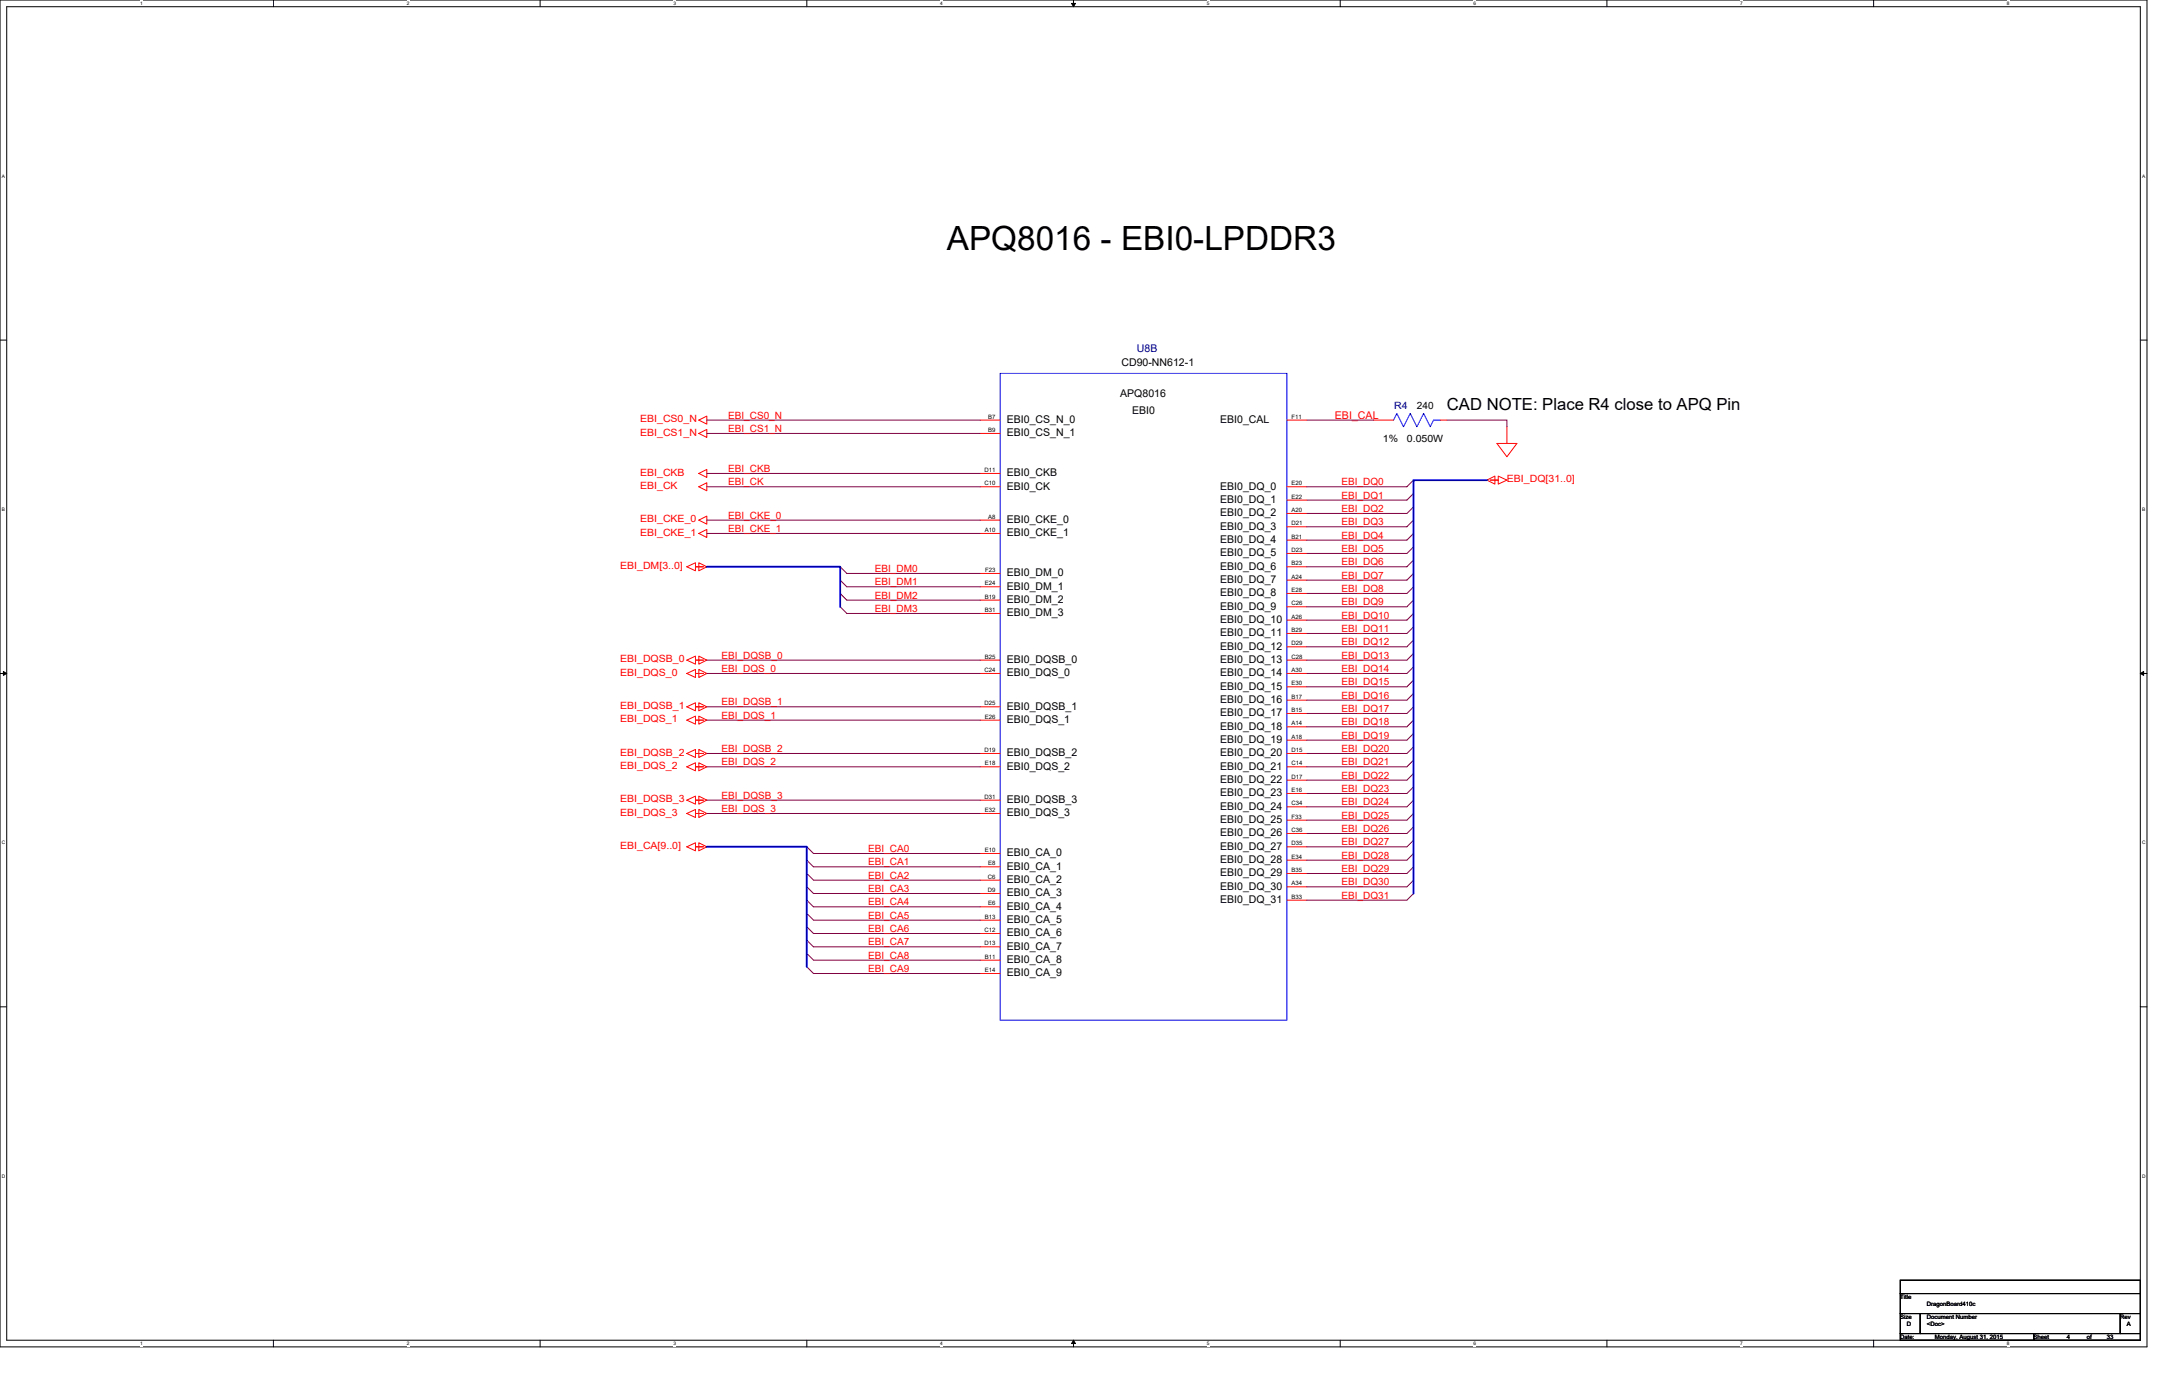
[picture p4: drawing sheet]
<svg xmlns="http://www.w3.org/2000/svg" width="864mm" height="559mm" viewBox="0 0 864 559" stroke-linecap="round" stroke-linejoin="round" font-family="sans-serif">
<path d="M0 0h858.8v538.8h-858.8zM2.7 2.7h853.4v533.4h-853.4z" fill="none" stroke="#000" stroke-width=".4"/>
<g fill="#fff">
<path d="M56 .3h1.1v2.1h-1.1z"/>
<path d="M56 536.4h1.1v2.1h-1.1z"/>
</g>
<path d="M109.4 0v2.7M109.4 536.1v2.7" fill="none" stroke="#000" stroke-width=".4"/>
<g fill="#fff">
<path d="M162.7 .3h1.1v2.1h-1.1z"/>
<path d="M162.7 536.4h1.1v2.1h-1.1z"/>
</g>
<path d="M216 0v2.7M216 536.1v2.7" fill="none" stroke="#000" stroke-width=".4"/>
<g fill="#fff">
<path d="M269.4 .3h1.1v2.1h-1.1z"/>
<path d="M269.4 536.4h1.1v2.1h-1.1z"/>
</g>
<path d="M322.7 0v2.7M322.7 536.1v2.7" fill="none" stroke="#000" stroke-width=".4"/>
<g fill="#fff">
<path d="M376.1 .3h1v2.1h-1z"/>
<path d="M376.1 536.4h1v2.1h-1z"/>
</g>
<path d="M429.4 0v2.7M429.4 536.1v2.7" fill="none" stroke="#000" stroke-width=".4"/>
<path d="M428.6 1.4h1.6l-.8 1.3zM429.4 536.1l.8 1.3h-1.6z" fill="#000" stroke="#000" stroke-width=".4"/>
<g fill="#fff">
<path d="M482.7 .3h1.1v2.1h-1.1z"/>
<path d="M482.7 536.4h1.1v2.1h-1.1z"/>
</g>
<path d="M536.1 0v2.7M536.1 536.1v2.7" fill="none" stroke="#000" stroke-width=".4"/>
<g fill="#fff">
<path d="M589.4 .3h1.1v2.1h-1.1z"/>
<path d="M589.4 536.4h1.1v2.1h-1.1z"/>
</g>
<path d="M642.8 0v2.7M642.8 536.1v2.7" fill="none" stroke="#000" stroke-width=".4"/>
<g fill="#fff">
<path d="M696.1 .3h1.1v2.1h-1.1z"/>
<path d="M696.1 536.4h1.1v2.1h-1.1z"/>
</g>
<path d="M749.4 0v2.7M749.4 536.1v2.7" fill="none" stroke="#000" stroke-width=".4"/>
<g fill="#fff">
<path d="M802.8 .3h1.1v2.1h-1.1z"/>
<path d="M802.8 536.4h1.1v2.1h-1.1z"/>
<path d="M.7 69.4h1.3v2.1h-1.3z"/>
<path d="M856.8 69.4h1.3v2.1h-1.3z"/>
<path d="M.7 202.7h1.3v2.2h-1.3z"/>
<path d="M856.8 202.7h1.3v2.2h-1.3z"/>
</g>
<path d="M0 136h2.7M856.1 136h2.7" fill="none" stroke="#000" stroke-width=".4"/>
<g fill="#fff">
<path d="M.7 336.1h1.4v2.1h-1.4z"/>
<path d="M856.8 336.1h1.4v2.1h-1.4z"/>
</g>
<path d="M0 269.4h2.7M1.4 268.6l1.3 .8-1.3 .8zM856.1 269.4h2.7M856.1 269.4l1.4-.8v1.6z" fill="none" stroke="#000" stroke-width=".4"/>
<path d="M1.4 268.6l1.3 .8-1.3 .8zM856.1 269.4l1.4-.8v1.6z" fill="#000"/>
<g fill="#fff">
<path d="M.7 469.4h1.4v2.2h-1.4z"/>
<path d="M856.8 469.4h1.4v2.2h-1.4z"/>
</g>
<path d="M0 402.7h2.7M856.1 402.7h2.7M760.1 512.1h96v5.3h-96zM760.1 517.4h96v8h-96zM760.1 525.4h8v8h-8zM760.1 533.4h53.4v2.7h-53.4zM768.1 525.4h80v8h-80zM813.5 533.4h42.6v2.7h-42.6zM848.1 525.4h8v8h-8z" fill="none" stroke="#000" stroke-width=".4"/>
<g fill="none" stroke="#f00" stroke-width=".4">
<path d="M279.5 173.4l3.2-1.6v3.2zM279.5 168l3.2-1.6v3.3zM392.1 168h8M392.1 173.4h8M514.8 168h8M549.4 168h8M576.1 168h2.7M598.8 177.4h8l-4 5.3zM602.8 170.7v6.7M279.5 194.7l3.2-1.6v3.2zM279.5 189.4l3.2-1.6v3.2zM392.1 194.7h8"/>
<path d="M392.1 189.4h8M514.8 194.7h8M594.8 192l3.2-1.6v3.3zM596.1 192h3.2M599.3 190.4l3.5 1.6-3.5 1.7zM279.5 208l3.2-1.6v3.3zM279.5 213.4l3.2-1.6v3.2zM392.1 208h8M392.1 213.4h8M514.8 200h8M514.8 205.4h8M514.8 210.7h8"/>
<path d="M514.8 216h8M274.7 226.7l3.5-1.6v3.2zM278.2 226.7h3.2M279.5 225.1l3.2 1.6-3.2 1.6zM392.1 229.4h8M392.1 234.7h8M514.8 221.4h8M514.8 226.7h8M514.8 232.1h8M514.8 237.4h8M392.1 240.1h8M392.1 245.4h8"/>
<path d="M514.8 248.1h8M514.8 253.4h8M514.8 258.7h8M514.8 242.7h8M274.7 264.1l3.5-1.7v3.3zM274.7 269.4l3.5-1.6v3.2zM278.2 264.1h3.2M278.2 269.4h3.2M279.5 262.4l3.2 1.7-3.2 1.6zM279.5 267.8l3.2 1.6-3.2 1.6zM392.1 264.1h8M392.1 269.4h8"/>
<path d="M514.8 264.1h8M514.8 269.4h8M514.8 274.7h8M274.7 282.7l3.5-1.6v3.2zM274.7 288.1l3.5-1.7v3.3zM278.2 282.7h3.2M278.2 288.1h3.2M279.5 299.8l3.2 1.6-3.2 1.6zM279.5 281.1l3.2 1.6-3.2 1.6zM279.5 286.4l3.2 1.7-3.2 1.6zM392.1 282.7h8M392.1 288.1h8"/>
<path d="M514.8 280.1h8M514.8 285.4h8M514.8 290.7h8M514.8 296.1h8M274.7 301.4l3.5-1.6v3.2zM274.7 306.7l3.5-1.6v3.2zM278.2 301.4h3.2M278.2 306.7h3.2M279.5 305.1l3.2 1.6-3.2 1.6zM279.5 318.5l3.2 1.6-3.2 1.6zM392.1 301.4h8M392.1 306.7h8"/>
<path d="M514.8 301.4h8M514.8 306.7h8M514.8 312.1h8M514.8 317.4h8M274.7 325.4l3.5-1.6v3.2zM274.7 320.1l3.5-1.6v3.2zM274.7 338.7l3.5-1.6v3.2zM278.2 325.4h3.2M278.2 320.1h3.2M278.2 338.7h3.2M279.5 323.8l3.2 1.6-3.2 1.6zM279.5 337.1l3.2 1.6-3.2 1.6z"/>
<path d="M392.1 320.1h8M392.1 325.4h8M514.8 322.7h8M514.8 328.1h8M514.8 333.4h8M514.8 338.7h8M392.1 341.4h8M392.1 346.7h8M392.1 352.1h8M392.1 357.4h8M514.8 344.1h8M514.8 349.4h8"/>
<path d="M514.8 354.7h8M392.1 362.7h8M392.1 368.1h8M392.1 373.4h8M392.1 378.7h8M514.8 360.1h8M392.1 384.1h8M392.1 389.4h8"/>
</g>
<g fill="none" stroke="#800040" stroke-width=".4">
<path d="M282.7 173.4h109.4M282.7 168h109.4M522.8 168h26.6M578.8 168h24v2.7M282.7 194.7h109.4M282.7 189.4h109.4M565.4 192l-2.6 2.7h-40M565.4 197.4l-2.6 2.6h-40M282.7 213.4h109.4M282.7 208h109.4M565.4 202.7l-2.6 2.7h-40M565.4 208l-2.6 2.7h-40"/>
<path d="M565.4 213.4l-2.6 2.6h-40M565.4 218.7l-2.6 2.7h-40M336.1 226.7l2.6 2.7h53.4M336.1 232.1l2.6 2.6h53.4M336.1 237.4l2.6 2.7h53.4M565.4 224l-2.6 2.7h-40M565.4 229.4l-2.6 2.7h-40M565.4 234.7l-2.6 2.7h-40M336.1 242.7l2.6 2.7h53.4M565.4 240.1l-2.6 2.6h-40M565.4 245.4l-2.6 2.7h-40M565.4 250.7l-2.6 2.7h-40"/>
<path d="M565.4 256.1l-2.6 2.6h-40M282.7 264.1h109.4M282.7 269.4h109.4M565.4 261.4l-2.6 2.7h-40M565.4 266.7l-2.6 2.7h-40M565.4 272.1l-2.6 2.6h-40M565.4 277.4l-2.6 2.7h-40M282.7 282.7h109.4M282.7 288.1h109.4M565.4 282.7l-2.6 2.7h-40M565.4 288.1l-2.6 2.6h-40M565.4 293.4l-2.6 2.7h-40"/>
<path d="M565.4 298.7l-2.6 2.7h-40M282.7 301.4h109.4M282.7 306.7h109.4M565.4 304.1l-2.6 2.6h-40M565.4 309.4l-2.6 2.7h-40M565.4 314.7l-2.6 2.7h-40M282.7 320.1h109.4M282.7 325.4h109.4M322.7 338.7l2.7 2.7h66.7M565.4 320.1l-2.6 2.6h-40M565.4 325.4l-2.6 2.7h-40M565.4 330.7l-2.6 2.7h-40"/>
<path d="M565.4 336.1l-2.6 2.6h-40M322.7 344.1l2.7 2.6h66.7M322.7 349.4l2.7 2.7h66.7M322.7 354.7l2.7 2.7h66.7M565.4 341.4l-2.6 2.7h-40M565.4 346.7l-2.6 2.7h-40M565.4 352.1l-2.6 2.6h-40M565.4 357.4l-2.6 2.7h-40M322.7 360.1l2.7 2.6h66.7M322.7 365.4l2.7 2.7h66.7M322.7 370.7l2.7 2.7h66.7M322.7 376.1l2.7 2.6h66.7"/>
<path d="M322.7 381.4l2.7 2.7h66.7M322.7 386.7l2.7 2.7h66.7"/>
</g>
<path d="M400.1 149.4h114.7v258.7h-114.7zM557.4 168h.1M557.4 168l1.4-2.6 2.6 5.3 2.7-5.3 2.7 5.3 2.6-5.3 2.7 5.3 1.3-2.7h2.7M576.1 168h.1" fill="none" stroke="#00f" stroke-width=".4"/>
<path d="M594.8 192h-29.4v165.4M282.7 226.7h53.4v16M282.7 338.7h40v48" fill="none" stroke="#00f" stroke-width=".78"/>
<text font-size="13.3" x="378.7" y="100.1">APQ8016 - EBI0-LPDDR3</text>
<text font-size="6.7" x="578.8" y="163.9">CAD NOTE: Place R4 close to APQ Pin</text>
<text font-size="4.3" fill="#000080" x="454.7" y="140.9">U8B</text>
<g font-size="4.3">
<text x="448.6" y="146.2">CD90-NN612-1</text>
<text x="448.1" y="158.8">APQ8016</text>
<text x="452.9" y="165.5">EBI0</text>
<text x="402.7" y="169.2">EBI0_CS_N_0</text>
<text x="488.1" y="169.2">EBI0_CAL</text>
<text x="402.7" y="174.5">EBI0_CS_N_1</text>
<text x="402.7" y="190.5">EBI0_CKB</text>
<text x="402.7" y="195.9">EBI0_CK</text>
<text x="488.1" y="195.9">EBI0_DQ_0</text>
<text x="488.1" y="201.2">EBI0_DQ_1</text>
<text x="402.7" y="209.2">EBI0_CKE_0</text>
<text x="488.1" y="206.5">EBI0_DQ_2</text>
<text x="402.7" y="214.5">EBI0_CKE_1</text>
<text x="488.1" y="211.9">EBI0_DQ_3</text>
<text x="488.1" y="217.2">EBI0_DQ_4</text>
<text x="488.1" y="222.5">EBI0_DQ_5</text>
<text x="488.1" y="227.9">EBI0_DQ_6</text>
<text x="402.7" y="230.5">EBI0_DM_0</text>
<text x="488.1" y="233.2">EBI0_DQ_7</text>
<text x="402.7" y="235.9">EBI0_DM_1</text>
<text x="488.1" y="238.5">EBI0_DQ_8</text>
<text x="402.7" y="241.2">EBI0_DM_2</text>
<text x="488.1" y="243.9">EBI0_DQ_9</text>
<text x="402.7" y="246.5">EBI0_DM_3</text>
<text x="488.1" y="249.2">EBI0_DQ_10</text>
<text x="488.1" y="254.5">EBI0_DQ_11</text>
<text x="488.1" y="259.9">EBI0_DQ_12</text>
<text x="402.7" y="265.2">EBI0_DQSB_0</text>
<text x="488.1" y="265.2">EBI0_DQ_13</text>
<text x="402.7" y="270.5">EBI0_DQS_0</text>
<text x="488.1" y="270.5">EBI0_DQ_14</text>
<text x="488.1" y="275.9">EBI0_DQ_15</text>
<text x="488.1" y="281.2">EBI0_DQ_16</text>
<text x="402.7" y="283.9">EBI0_DQSB_1</text>
<text x="488.1" y="286.5">EBI0_DQ_17</text>
<text x="402.7" y="289.2">EBI0_DQS_1</text>
<text x="488.1" y="291.9">EBI0_DQ_18</text>
<text x="488.1" y="297.2">EBI0_DQ_19</text>
<text x="402.7" y="302.5">EBI0_DQSB_2</text>
<text x="488.1" y="302.5">EBI0_DQ_20</text>
<text x="402.7" y="307.9">EBI0_DQS_2</text>
<text x="488.1" y="307.9">EBI0_DQ_21</text>
<text x="488.1" y="313.2">EBI0_DQ_22</text>
<text x="402.7" y="321.2">EBI0_DQSB_3</text>
<text x="488.1" y="318.5">EBI0_DQ_23</text>
<text x="488.1" y="323.9">EBI0_DQ_24</text>
<text x="402.7" y="326.5">EBI0_DQS_3</text>
<text x="488.1" y="329.2">EBI0_DQ_25</text>
<text x="488.1" y="334.5">EBI0_DQ_26</text>
<text x="488.1" y="339.9">EBI0_DQ_27</text>
<text x="402.7" y="342.5">EBI0_CA_0</text>
<text x="402.7" y="347.9">EBI0_CA_1</text>
<text x="488.1" y="345.2">EBI0_DQ_28</text>
<text x="402.7" y="353.2">EBI0_CA_2</text>
<text x="488.1" y="350.5">EBI0_DQ_29</text>
<text x="402.7" y="358.5">EBI0_CA_3</text>
<text x="488.1" y="355.9">EBI0_DQ_30</text>
<text x="402.7" y="363.9">EBI0_CA_4</text>
<text x="488.1" y="361.2">EBI0_DQ_31</text>
<text x="402.7" y="369.2">EBI0_CA_5</text>
<text x="402.7" y="374.5">EBI0_CA_6</text>
<text x="402.7" y="379.9">EBI0_CA_7</text>
<text x="402.7" y="385.2">EBI0_CA_8</text>
<text x="402.7" y="390.5">EBI0_CA_9</text>
</g>
<text font-size="4.3" fill="#f00" x="534" y="167.4">EBI_CAL</text>
<g font-size="4" fill="#f00">
<text x="291.3" y="167.4">EBI_CS0_N</text>
<text x="256.1" y="169">EBI_CS0_N</text>
<text x="291.3" y="172.7">EBI_CS1_N</text>
<text x="256.1" y="174.3">EBI_CS1_N</text>
<text x="256.1" y="190.3">EBI_CKB</text>
<text x="291.3" y="188.7">EBI_CKB</text>
<text x="256.1" y="195.6">EBI_CK</text>
<text x="291.3" y="194.1">EBI_CK</text>
<text x="536.6" y="194.1">EBI_DQ0</text>
<text x="602.8" y="193">EBI_DQ[31..0]</text>
<text x="536.6" y="199.4">EBI_DQ1</text>
<text x="256.1" y="209">EBI_CKE_0</text>
<text x="291.3" y="207.4">EBI_CKE_0</text>
<text x="536.6" y="204.7">EBI_DQ2</text>
<text x="256.1" y="214.3">EBI_CKE_1</text>
<text x="291.3" y="212.7">EBI_CKE_1</text>
<text x="536.6" y="210.1">EBI_DQ3</text>
<text x="536.6" y="215.4">EBI_DQ4</text>
<text x="536.6" y="220.7">EBI_DQ5</text>
<text x="248.1" y="227.6">EBI_DM[3..0]</text>
<text x="536.6" y="226.1">EBI_DQ6</text>
<text x="349.9" y="228.7">EBI_DM0</text>
<text x="536.6" y="231.4">EBI_DQ7</text>
<text x="349.9" y="234.1">EBI_DM1</text>
<text x="349.9" y="239.4">EBI_DM2</text>
<text x="536.6" y="236.7">EBI_DQ8</text>
<text x="349.9" y="244.8">EBI_DM3</text>
<text x="536.6" y="242.1">EBI_DQ9</text>
<text x="536.6" y="247.4">EBI_DQ10</text>
<text x="536.6" y="252.8">EBI_DQ11</text>
<text x="288.6" y="263.4">EBI_DQSB_0</text>
<text x="536.6" y="258.1">EBI_DQ12</text>
<text x="536.6" y="263.4">EBI_DQ13</text>
<text x="248.1" y="265">EBI_DQSB_0</text>
<text x="288.6" y="268.8">EBI_DQS_0</text>
<text x="536.6" y="268.8">EBI_DQ14</text>
<text x="248.1" y="270.3">EBI_DQS_0</text>
<text x="536.6" y="274.1">EBI_DQ15</text>
<text x="536.6" y="279.4">EBI_DQ16</text>
<text x="248.1" y="283.7">EBI_DQSB_1</text>
<text x="288.6" y="282.1">EBI_DQSB_1</text>
<text x="288.6" y="287.4">EBI_DQS_1</text>
<text x="536.6" y="284.8">EBI_DQ17</text>
<text x="248.1" y="289">EBI_DQS_1</text>
<text x="536.6" y="290.1">EBI_DQ18</text>
<text x="536.6" y="295.4">EBI_DQ19</text>
<text x="248.1" y="302.3">EBI_DQSB_2</text>
<text x="288.6" y="300.8">EBI_DQSB_2</text>
<text x="536.6" y="300.8">EBI_DQ20</text>
<text x="248.1" y="307.7">EBI_DQS_2</text>
<text x="288.6" y="306.1">EBI_DQS_2</text>
<text x="536.6" y="306.1">EBI_DQ21</text>
<text x="536.6" y="311.4">EBI_DQ22</text>
<text x="536.6" y="316.8">EBI_DQ23</text>
<text x="248.1" y="321">EBI_DQSB_3</text>
<text x="288.6" y="319.4">EBI_DQSB_3</text>
<text x="536.6" y="322.1">EBI_DQ24</text>
<text x="248.1" y="326.3">EBI_DQS_3</text>
<text x="288.6" y="324.8">EBI_DQS_3</text>
<text x="536.6" y="327.4">EBI_DQ25</text>
<text x="536.6" y="332.8">EBI_DQ26</text>
<text x="248.1" y="339.7">EBI_CA[9..0]</text>
<text x="347.3" y="340.8">EBI_CA0</text>
<text x="536.6" y="338.1">EBI_DQ27</text>
<text x="347.3" y="346.1">EBI_CA1</text>
<text x="536.6" y="343.4">EBI_DQ28</text>
<text x="347.3" y="351.4">EBI_CA2</text>
<text x="536.6" y="348.8">EBI_DQ29</text>
<text x="347.3" y="356.8">EBI_CA3</text>
<text x="536.6" y="354.1">EBI_DQ30</text>
<text x="536.6" y="359.4">EBI_DQ31</text>
<text x="347.3" y="362.1">EBI_CA4</text>
<text x="347.3" y="367.4">EBI_CA5</text>
<text x="347.3" y="372.8">EBI_CA6</text>
<text x="347.3" y="378.1">EBI_CA7</text>
<text x="347.3" y="383.4">EBI_CA8</text>
<text x="347.3" y="388.8">EBI_CA9</text>
</g>
<text font-size="4" fill="#000080" x="557.7" y="163.6">R4</text>
<g font-size="4">
<text x="566.8" y="163.6">240</text>
<text x="553.1" y="177">1%</text>
<text x="562.8" y="177">0.050W</text>
</g>
<g font-size="2.4">
<text x="395.3" y="167.5">B7</text>
<text x="516.6" y="167.5">F11</text>
<text x="395.3" y="172.8">B9</text>
<text x="393.8" y="188.8">D11</text>
<text x="393.8" y="194.2">C10</text>
<text x="516.6" y="194.2">E20</text>
<text x="516.6" y="199.5">E22</text>
<text x="395.3" y="207.5">A8</text>
<text x="516.6" y="204.8">A20</text>
<text x="394" y="212.8">A10</text>
<text x="516.6" y="210.2">D21</text>
<text x="516.6" y="215.5">B21</text>
<text x="516.6" y="220.8">D23</text>
<text x="516.6" y="226.2">B23</text>
<text x="394.1" y="228.8">F23</text>
<text x="516.6" y="231.5">A24</text>
<text x="394" y="234.2">E24</text>
<text x="394" y="239.5">B19</text>
<text x="516.6" y="236.8">E28</text>
<text x="394" y="244.8">B31</text>
<text x="516.6" y="242.2">C26</text>
<text x="516.6" y="247.5">A26</text>
<text x="516.6" y="252.8">B29</text>
<text x="394" y="263.5">B25</text>
<text x="516.6" y="258.2">D29</text>
<text x="516.6" y="263.5">C28</text>
<text x="393.8" y="268.8">C24</text>
<text x="516.6" y="268.8">A30</text>
<text x="516.6" y="274.2">E30</text>
<text x="516.6" y="279.5">B17</text>
<text x="393.8" y="282.2">D25</text>
<text x="394" y="287.5">E26</text>
<text x="516.6" y="284.8">B15</text>
<text x="516.6" y="290.2">A14</text>
<text x="516.6" y="295.5">A18</text>
<text x="393.8" y="300.8">D19</text>
<text x="516.6" y="300.8">D15</text>
<text x="394" y="306.2">E18</text>
<text x="516.6" y="306.2">C14</text>
<text x="516.6" y="311.5">D17</text>
<text x="516.6" y="316.8">E16</text>
<text x="393.8" y="319.5">D31</text>
<text x="516.6" y="322.2">C34</text>
<text x="394" y="324.8">E32</text>
<text x="516.6" y="327.5">F33</text>
<text x="516.6" y="332.8">C36</text>
<text x="394" y="340.8">E10</text>
<text x="516.6" y="338.2">D35</text>
<text x="395.3" y="346.2">E8</text>
<text x="516.6" y="343.5">E34</text>
<text x="395.1" y="351.5">C6</text>
<text x="516.6" y="348.8">B35</text>
<text x="395.1" y="356.8">D9</text>
<text x="516.6" y="354.2">A34</text>
<text x="516.6" y="359.5">B33</text>
<text x="395.3" y="362.2">E6</text>
<text x="394" y="367.5">B13</text>
<text x="393.8" y="372.9">C12</text>
<text x="393.8" y="378.2">D13</text>
<text x="394" y="383.5">B11</text>
<text x="394" y="388.9">E14</text>
<text x="760.1" y="519.6">Title</text>
<text x="760.1" y="527.6">Size</text>
<text x="770.8" y="527.6">Document Number</text>
<text x="770.8" y="522.2">DragonBoard410c</text>
<text x="848.1" y="527.6">Rev</text>
<text x="762.8" y="530.2">D</text>
<text x="770.8" y="530.2">&lt;Doc&gt;</text>
<text x="850.8" y="530.2">A</text>
<text x="760.1" y="535.6">Date:</text>
<text x="774" y="535.6">Monday, August 31, 2015</text>
<text x="813.5" y="535.6">Sheet</text>
<text x="826.8" y="535.6">4</text>
<text x="834.8" y="535.6">of</text>
<text x="842.8" y="535.6">33</text>
</g>
<g font-size="1.9">
<text x="56" y="2">1</text>
<text x="162.7" y="2">2</text>
<text x="269.4" y="2">3</text>
<text x="376.1" y="2">4</text>
<text x="482.7" y="2">5</text>
<text x="589.4" y="2">6</text>
<text x="696.1" y="2">7</text>
<text x="802.8" y="2">8</text>
<text x=".7" y="71.1">A</text>
<text x="856.8" y="71.1">A</text>
<text x=".7" y="204.4">B</text>
<text x="856.8" y="204.4">B</text>
<text x=".7" y="337.8">C</text>
<text x="856.8" y="337.8">C</text>
<text x=".7" y="471.1">D</text>
<text x="856.8" y="471.1">D</text>
<text x="56" y="538.1">1</text>
<text x="162.7" y="538.1">2</text>
<text x="269.4" y="538.1">3</text>
<text x="376.1" y="538.1">4</text>
<text x="482.7" y="538.1">5</text>
<text x="589.4" y="538.1">6</text>
<text x="696.1" y="538.1">7</text>
<text x="802.8" y="538.1">8</text>
</g>
</svg>
